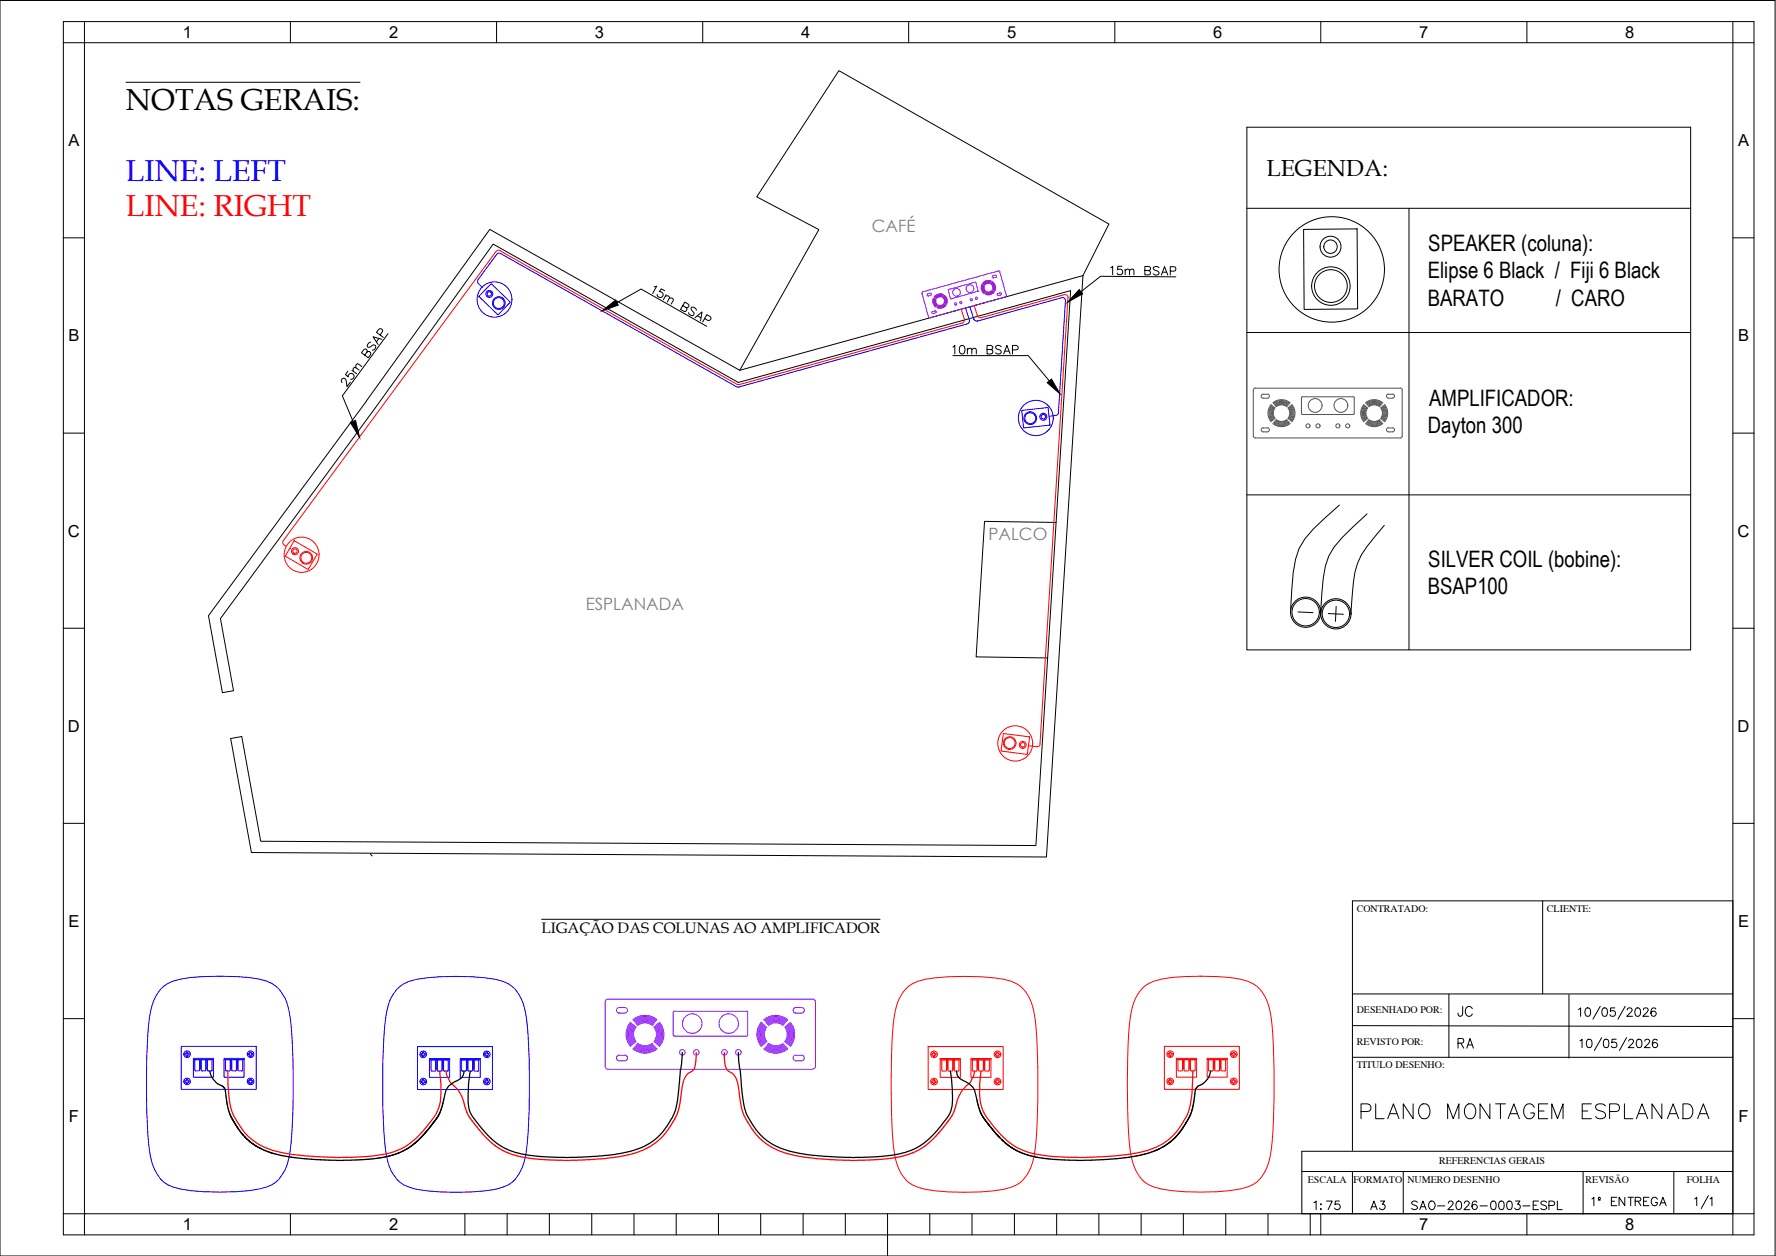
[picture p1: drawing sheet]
<svg xmlns="http://www.w3.org/2000/svg" width="420mm" height="297mm" viewBox="0 0 420 297" stroke-linecap="round" stroke-linejoin="round" font-family="sans-serif">
<!-- layer: foto -->
<path d="M87.6 202l.5 .4" fill="none" stroke="#000" stroke-width=".24"/>
<!-- layer: 0 -->
<g fill="none" stroke="#000" stroke-width=".24">
<path d="M89.9 79.2l.5-.7a.52 .52 0 0 0-.1-.7 .52 .52 0 0 0-.7 .1l-.5 .7 1.6 1.2M91.8 78.9l-10.8 14.7 2.5 6.1M146 71.6l5.7-3.2 15.5 8.8M154.8 67.8l.6-.1-1 1.7M157.3 68.8l-.8-.5-.5 .7a.69 .69 0 0 1 .9 .5 .69 .69 0 0 1-.7 .8 .69 .69 0 0 1-.7-.7M157.4 70h.6l.4 .3-.5 1.1M157.6 69.7l-.7 1.2M158.3 70.6l.6-.1 .4 .3-.5 1.1M161.5 72.3l.8 .4h.4a.41 .41 0 0 0 .2-.6l-.9-.7-1 1.8 1.2 .4 .3-.5-.2-.4M164.4 75.1l1.7-1.3-.4 2.1M164.8 73.3l-.1-.2a.75 .75 0 0 0-1.2-.3v.4l.7 .9-.2 .5a.82 .82 0 0 1-1.1-.7M165 74.7l.8 .5"/>
<path d="M166.7 75.3l.7 .5h.5a.5 .5 0 0 0 .2-.8l-.9-.6-1 1.7M256.2 65.2l6.1-12.2-63.8-36.3-19.5 29.9 14.7 7.7-18.7 33.3-59.1-33.3-29.2 40.6M262.8 63.4l.4-.4v2M265.4 63h-.9l-.1 .8a.7 .7 0 0 1 1 0 .7 .7 0 0 1-.1 1 .7 .7 0 0 1-1-.2M266.2 64l.5-.3h.4l.1 1.3M266.2 63.7v1.3M267.2 64l.5-.3h.5l.1 1.3M270.8 64l1.2-.1a.43 .43 0 0 0 0-.8l-1.2-.1v2l1.3-.2v-.6l-.4-.2M274.2 63.3a.76 .76 0 0 0-.8-.3 .76 .76 0 0 0-.6 .5l.4 .4 .8 .3 .2 .6a.89 .89 0 0 1-1.4 0M274.7 65.1l.8-2 .8 2M275 64.4h1M276.9 64.1h.8a.53 .53 0 0 0 .5-.5 .53 .53 0 0 0-.5-.5h-.8v2"/>
<path d="M278.2 65.5l-17.9-.2-4.6 3.7M82.3 87.8l-.6 .8 .7 .5a.7 .7 0 0 1 .6-.8 .7 .7 0 0 1 .8 .7 .7 .7 0 0 1-.9 .7M82.9 90.4l-.8 1-.2-1.3-.4-.6-.5 .1-.2 .3 .1 .6M83.3 87.6l1.1 .8M85 87.5l-1.1-.6-.3 .3v.6M85.6 86.7l-1.1-.7-.3 .3v.7M86.8 83.3l.6-.2a.53 .53 0 0 1 .2 .8l-.5 .7-1.6-1.2 .5-.7 .4-.2 .2 .1 .3 .4-.6 1M87.7 80.9a.76 .76 0 0 0-.6 1.2l.5-.1 .7-.4a.48 .48 0 0 1 .6 .4 .87 .87 0 0 1-.8 .8M89.6 80.1l-.5 .7M90.3 80.2l-2-.5 1.2 1.8M175 87.6l81.2-22.4-8.6 137.5-188.1-1.1-4.9-26.9 2.6-.5 4.5 24.8 183.4 1 8.2-131.3-78.6 21.8-58-32.8-27.9 38.7-36.6 49.9 3 17.1-2.6 .4-3.3-18.2 37.4-50.7M225.4 82.1l.5-.4v2"/>
<path d="M225.4 84.1h17.8l5 6M227.2 81.8a.59 .59 0 0 1 1 .3 .93 .93 0 0 1 .1 1.1 .93 .93 0 0 1-1.1 .4 1.46 1.46 0 0 1 0-1.8zM228.9 82.7l.4-.3 .5 .1 .1 1.2M228.9 82.4v1.3M229.9 82.7l.5-.3 .4 .1 .2 1.2M233.5 82.7l1.2-.1 .2-.3-.1-.4-.4-.2h-.9v2h.9a.53 .53 0 0 0 .5-.5 .53 .53 0 0 0-.5-.5M236.9 82a.72 .72 0 0 0-.8-.3 .72 .72 0 0 0-.6 .5l.4 .4 .8 .2 .2 .6a.84 .84 0 0 1-1.4 0M237.4 83.7l.8-2 .8 2M237.7 83h1M239.5 82.7h.9a.54 .54 0 0 0 .5-.6l-.5-.4h-.9v2M316.9 119.5l-6.3 5.7a14.8 14.8 0 0 0-4.7 10.2l-.6 9.2M249.9 123.6l-17-.3-2 32 17 .3"/>
<path d="M323.4 121.5l-5.9 5.7a14.1 14.1 0 0 0-4.4 9.5l-.7 8.3M327.5 124.2l-2.3 2.8a17.1 17.1 0 0 0-5 10.9l-.6 7.5M307.1 144.7l3.5 .2M314.2 145.1l3.6 .2M316.1 143.4l-.2 3.6"/>
<circle cx="308.9" cy="144.8" r="3.6"/>
<circle cx="308.9" cy="144.8" r="3.2"/>
<circle cx="316" cy="145.2" r="3.6"/>
<circle cx="316" cy="145.2" r="3.2"/>
</g>
<!-- layer: LINE_LEFT -->
<g fill="none" stroke="#00f" stroke-width=".24">
<path d="M118.4 60l55.8 31.5M118.5 59.9a.74 .74 0 0 0-1 .2M116.2 67.1l4.5 4.3-2.9 3.1-4.5-4.4zM117.5 60.2l-4.4 5.9a.74 .74 0 0 0 .1 1l.8 .8M228.4 72.8l.9 2.9M229.3 75.6v.6l-.5 .4-54 14.9M229.4 72.5l1 3M230.4 75.4a.74 .74 0 0 0 .9 .5M251.1 70.4l-19.8 5.5M251.2 70.4l.6 .2 .3 .6M252.1 71.2l-1.7 26.4M174.3 91.5h.5"/>
<path d="M241.7 97.1l6.2-.7 .5 4.1-6.3 .7zM249.8 98.2l-1.6 .3M250.4 97.5l-.2 .5-.4 .2M38 233.9a7.9 7.9 0 0 1 4.8-2.4 63.5 63.5 0 0 1 18.5 0 8.6 8.6 0 0 1 7.1 7.8 150.6 150.6 0 0 1 .6 28.7l-.3 4a10.3 10.3 0 0 1-4.4 8.2 21.7 21.7 0 0 1-8.5 1.6 49.3 49.3 0 0 1-14.8-1.1 8.4 8.4 0 0 1-5.1-5.9 82.3 82.3 0 0 1-1.2-18.4 81.7 81.7 0 0 1 1.2-18.4l.7-1.9zM93.9 234a7.9 7.9 0 0 1 4.7-2.4 63.5 63.5 0 0 1 18.5 0 8.6 8.6 0 0 1 7.2 7.7 151.1 151.1 0 0 1 .6 28.8l-.1 2.1a14.2 14.2 0 0 1-2.9 8.7 7.9 7.9 0 0 1-4.8 2.4 63.5 63.5 0 0 1-18.5 0 8 8 0 0 1-6.8-6.5 82.3 82.3 0 0 1-1.2-18.4 82.3 82.3 0 0 1 1.2-18.3 9.2 9.2 0 0 1 2.1-4.1zM42.9 247.5h17.7v10.1h-17.7zM43.7 249.2h.4v-.4h.3v.4h.3v.3h-.3v.3h-.3v-.3h-.4zM43.7 255.6h.4v-.3h.3v.3h.3v.3h-.3v.4h-.3v-.4h-.4zM45.8 250.3h4.7v4.4h-4.7zM45.8 250.6h4.7M46.1 250.6v2.6l.2 .1 .9-.1v-2.6M47.3 250.6h.2v2.2h-.2z"/>
<path d="M47.6 250.6v2.6l.2 .1 .9-.1v-2.6M48.8 250.6h.2v2.2h-.2zM49.1 250.6v2.6l.1 .1 1-.1v-2.6M53 250.3h4.7v4.4h-4.7zM53 250.6h4.7M53.3 250.6v2.6l.2 .1 .9-.1v-2.6M54.5 250.6h.2v2.2h-.2zM54.8 250.6v2.6l.2 .1 .9-.1v-2.6M56 250.6h.2v2.2h-.2zM56.3 250.6v2.6l.1 .1 1-.1v-2.6M58.8 249.2h.3v-.4h.3v.4h.4v.3h-.4v.3h-.3v-.3h-.3zM59.1 255.3h.3v.3h.4v.3h-.4v.4h-.3v-.4h-.3v-.3h.3z"/>
<path d="M98.8 247.5h17.7v10.2h-17.7zM99.6 249.2h.3v-.3h.4v.3h.3v.3h-.3v.4h-.4v-.4h-.3zM99.6 255.6h.3v-.3h.4v.3h.3v.4h-.3v.3h-.4v-.3h-.3zM101.6 250.3h4.8v4.5h-4.8zM101.6 250.6h4.8M102 250.6v2.6l.2 .1 .9-.1v-2.6M103.1 250.6h.3l-.1 2.2h-.2zM103.5 250.6v2.6l.1 .1 1-.1v-2.6M104.6 250.6h.3l-.1 2.2h-.2zM104.9 250.6v2.6l.2 .1 .9-.1v-2.6M108.9 250.3h4.7v4.5h-4.7zM108.9 250.6h4.7"/>
<path d="M109.2 250.6v2.6l.2 .1 .9-.1v-2.6M110.4 250.6h.2v2.2h-.2zM110.7 250.6v2.6l.2 .1 .9-.1v-2.6M111.9 250.6h.2v2.2h-.2zM112.1 250.6v2.6l.2 .1 .9-.1v-2.6M115 248.9h.3v.3h.3v.3h-.3v.4h-.3v-.4h-.4v-.3h.4zM115 255.3h.3v.3h.3v.4h-.3v.3h-.3v-.3h-.4v-.4h.4z"/>
<circle cx="115.8" cy="69.5" r=".83"/>
<circle cx="115.8" cy="69.5" r=".53"/>
<circle cx="117" cy="70.8" r="4.1"/>
<circle cx="118" cy="71.7" r="1.5"/>
<circle cx="118" cy="71.7" r="1.29"/>
<circle cx="243.7" cy="98.9" r="1.5"/>
<circle cx="243.7" cy="98.9" r="1.29"/>
<circle cx="245" cy="98.9" r="4.1"/>
<circle cx="246.8" cy="98.6" r=".83"/>
<circle cx="246.8" cy="98.6" r=".53"/>
<circle cx="44.3" cy="249.3" r=".78"/>
<circle cx="44.3" cy="255.7" r=".78"/>
<circle cx="59.3" cy="249.3" r=".78"/>
<circle cx="59.3" cy="255.7" r=".78"/>
<circle cx="100.1" cy="255.8" r=".78"/>
<circle cx="100.1" cy="249.4" r=".78"/>
<circle cx="115.2" cy="255.8" r=".78"/>
<circle cx="115.2" cy="249.4" r=".78"/>
</g>
<!-- layer: Line_RIGHT -->
<g fill="none" stroke="#f00" stroke-width=".24">
<path d="M117.3 59.5l-50.3 68.4M118.3 59.3l56 31.6M118.3 59.3a.74 .74 0 0 0-.9 .2M227.4 73.2l.7 2.3M227.6 76.4l-52.7 14.6M228.1 75.4v.6l-.5 .4M230.5 72.2l.7 2.5M231.2 74.6a.74 .74 0 0 0 .9 .5M251.7 69.7l-19.6 5.4M251.7 69.7l.7 .1 .3 .7M252.6 70.5l-6.6 105.4M174.4 90.9h.5"/>
<path d="M67 127.8v.8l.7 .6M68.5 129.7h.1M69.6 127.9l5.5 3.1-2.2 3.7-5.4-3.2zM237.4 173.5l6.2 .8-.6 4.1-6.2-.8zM243.3 176.3l1.9 .3M246.1 175.9l-.3 .5-.6 .2M214.9 233.3a11.4 11.4 0 0 1 6.4-2 52.7 52.7 0 0 1 17.9 .8 8.7 8.7 0 0 1 5.4 7.2 131.6 131.6 0 0 1 .8 23.4l-.3 7.5a13.8 13.8 0 0 1-3 8.7 7.9 7.9 0 0 1-4.7 2.4 63.2 63.2 0 0 1-18.5 0 8.1 8.1 0 0 1-6.9-6.5l-.2-1.2a131.6 131.6 0 0 1-.9-23.4l.4-7.6a15.5 15.5 0 0 1 2.4-8zM270.1 233.9a7.9 7.9 0 0 1 4.7-2.4 63.2 63.2 0 0 1 18.5 0 8.6 8.6 0 0 1 7.2 7.8 131.6 131.6 0 0 1 .8 23.3l-.4 7.6a13.8 13.8 0 0 1-2.9 8.7 7.6 7.6 0 0 1-4.7 2.3 59.5 59.5 0 0 1-18.5 0 8 8 0 0 1-6.9-6.4l-.3-1.3a131.9 131.9 0 0 1-.8-23.4l.4-7.5a15.5 15.5 0 0 1 2.3-8zM219.6 247.5h17.7v10.2h-17.7zM220.4 249.2h.4v-.3h.3v.3h.3v.3h-.3v.4h-.3v-.4h-.4zM220.4 255.6h.4v-.3h.3v.3h.3v.4h-.3v.3h-.3v-.3h-.4zM222.4 250.3h4.8v4.5h-4.8z"/>
<path d="M222.4 250.6h4.8M222.8 250.6v2.6l.2 .1 .9-.1v-2.6M223.9 250.6h.3v2.2h-.3zM224.3 250.6v2.6l.1 .1 1-.1v-2.6M225.5 250.6h.2l-.1 2.2h-.1zM225.8 250.6v2.6l.1 .1 1-.1v-2.6M229.7 250.3h4.7v4.5h-4.7zM229.7 250.6h4.7M230 250.6v2.6l.2 .1 .9-.1v-2.6M231.2 250.6h.2v2.2h-.2zM231.5 250.6v2.6l.2 .1 .9-.1v-2.6M232.7 250.6h.2v2.2h-.2z"/>
<path d="M233 250.6v2.6l.1 .1 1-.1v-2.6M235.5 249.2h.3v-.3h.3v.3h.3v.3h-.3v.4h-.3v-.4h-.3zM235.8 255.3h.3v.3h.3v.4h-.3v.3h-.3v-.3h-.3v-.4h.3zM275.5 247.5h17.7v10.1h-17.7zM276.3 249.2h.3v-.4h.4v.4h.3v.3h-.3v.3h-.4v-.3h-.3zM276.3 255.6h.3v-.3h.4v.3h.3v.3h-.3v.4h-.4v-.4h-.3zM278.3 250.3h4.8v4.4h-4.8zM278.3 250.6h4.8M278.7 250.6v2.6l.1 .1 1-.1v-2.6M279.8 250.6h.2v2.2h-.2zM280.1 250.6v2.6l.2 .1 1-.1v-2.6M281.3 250.6h.3v2.2h-.3z"/>
<path d="M281.6 250.6v2.6l.2 .1 .9-.1v-2.6M285.6 250.3h4.7v4.4h-4.7zM285.6 250.6h4.7M285.9 250.6v2.6l.1 .1 1-.1v-2.6M287.1 250.6h.2v2.2h-.2zM287.4 250.6v2.6l.2 .1 .9-.1v-2.6M288.6 250.6h.2v2.2h-.2zM288.8 250.6v2.6l.2 .1 .9-.1v-2.6M291.3 249.2h.4v-.4h.3v.4h.3v.3h-.3v.3h-.3v-.3h-.4zM291.7 255.3h.3v.3h.3v.3h-.3v.4h-.3v-.4h-.4v-.3h.4z"/>
<circle cx="69.8" cy="130.4" r=".53"/>
<circle cx="69.8" cy="130.4" r=".83"/>
<circle cx="71.3" cy="131.2" r="4.1"/>
<circle cx="72.5" cy="131.9" r="1.29"/>
<circle cx="72.5" cy="131.9" r="1.5"/>
<circle cx="238.9" cy="175.7" r="1.29"/>
<circle cx="238.9" cy="175.7" r="1.5"/>
<circle cx="240.2" cy="175.8" r="4.1"/>
<circle cx="242" cy="176.2" r=".53"/>
<circle cx="242" cy="176.2" r=".83"/>
<circle cx="221" cy="255.8" r=".78"/>
<circle cx="221" cy="249.4" r=".78"/>
<circle cx="236" cy="249.4" r=".78"/>
<circle cx="236" cy="255.8" r=".78"/>
<circle cx="276.8" cy="249.3" r=".78"/>
<circle cx="276.8" cy="255.7" r=".78"/>
<circle cx="291.9" cy="249.3" r=".78"/>
<circle cx="291.9" cy="255.7" r=".78"/>
</g>
<!-- layer: Amplificador Dayton 300 -->
<g fill="none" stroke="#7f00ff" stroke-width=".24">
<path d="M218.1 69.4l1.6 5.6 .3 .2M220 69.4l-.7 .3 .1 .2 .2 .1M220 69.3l.3 .2-.2 .4M220.1 69.9l-.5 .1M220.6 73.7l-.2 .2 .1 .2 .7-.1M220.8 70.5a1.71 1.71 0 0 0 .6 2.1M220.9 70.5a1.63 1.63 0 0 0 .6 2.1M221 70.6a1.5 1.5 0 0 0 .5 1.8M221.1 73.6l-.5 .1M221.1 73.5l.4 .2-.2 .3M221.1 70.6a1.38 1.38 0 0 0 .5 1.7M221.2 70.7a1.29 1.29 0 0 0 .5 1.6"/>
<path d="M221.3 70.7a1.16 1.16 0 0 0 .4 1.5M221.5 70.8a1.04 1.04 0 0 0 .3 1.3M222.8 70.3a1.04 1.04 0 0 0-1.3 .3M222.9 70.2a1.16 1.16 0 0 0-1.5 .4M222.9 70a1.29 1.29 0 0 0-1.6 .5M223 70a1.38 1.38 0 0 0-1.7 .4M223 70.4a1.04 1.04 0 0 1 .3 1.2M223 69.8a1.5 1.5 0 0 0-1.8 .6M223.1 70.3a1.16 1.16 0 0 1 .4 1.4M223.1 69.7a1.63 1.63 0 0 0-2 .6M223.1 69.7a1.71 1.71 0 0 0-2.1 .5M223.1 70.1a1.29 1.29 0 0 1 .5 1.6"/>
<path d="M223.2 70.1a1.38 1.38 0 0 1 .4 1.7M223.3 70a1.5 1.5 0 0 1 .5 1.8M223.3 71.8a1.04 1.04 0 0 1-1.3 .4M223.3 69.9a1.63 1.63 0 0 1 .6 2M223.4 71.9a1.16 1.16 0 0 1-1.5 .4M223.4 69.8a1.71 1.71 0 0 1 .6 2.1M223.5 71.9a1.29 1.29 0 0 1-1.6 .5M223.5 72a1.38 1.38 0 0 1-1.7 .5M223.6 72.1a1.5 1.5 0 0 1-1.8 .5M223.7 72.1a1.63 1.63 0 0 1-2 .6M223.8 72.2a1.71 1.71 0 0 1-2.1 .6M224.3 68.6l.7 2.1 6.3-1.8"/>
<path d="M224.4 68.4l-.1 .2M230.7 66.7l-6.3 1.8M230.8 66.7l.1 .1M230.8 66.8l.6 2M231.4 68.8v.1M232.3 67.3a1.71 1.71 0 0 0 .6 2.1M232.3 67.4a1.63 1.63 0 0 0 .6 2M232.5 67.4a1.5 1.5 0 0 0 .5 1.9M232.6 67.5a1.38 1.38 0 0 0 .4 1.7M232.7 67.5a1.29 1.29 0 0 0 .4 1.6M232.8 67.6a1.16 1.16 0 0 0 .4 1.4M232.9 67.6a1.04 1.04 0 0 0 .3 1.3"/>
<path d="M234.3 67.1a1.04 1.04 0 0 0-1.3 .3M234.3 67a1.16 1.16 0 0 0-1.4 .4M234.4 66.9a1.29 1.29 0 0 0-1.6 .4M234.4 66.8a1.38 1.38 0 0 0-1.7 .5M234.4 67.2a1.04 1.04 0 0 1 .4 1.3M234.5 66.7a1.5 1.5 0 0 0-1.9 .5M234.5 67.1a1.16 1.16 0 0 1 .4 1.4M234.5 66.6a1.63 1.63 0 0 0-2 .5M234.5 66.5a1.71 1.71 0 0 0-2.1 .6M234.6 67a1.29 1.29 0 0 1 .4 1.6M234.6 66.9a1.38 1.38 0 0 1 .5 1.7M234.7 66.8a1.5 1.5 0 0 1 .5 1.9"/>
<path d="M234.7 68.6a1.04 1.04 0 0 1-1.3 .4M234.8 66.7a1.63 1.63 0 0 1 .5 2M234.8 68.7a1.16 1.16 0 0 1-1.5 .4M234.8 66.6a1.71 1.71 0 0 1 .6 2.1M234.9 68.8a1.29 1.29 0 0 1-1.6 .4M235 68.8a1.38 1.38 0 0 1-1.7 .5M235.1 68.9a1.5 1.5 0 0 1-1.9 .5M235.2 69a1.63 1.63 0 0 1-2 .5M235.2 69a1.71 1.71 0 0 1-2.1 .6M235.4 65.1l-.5 .1M235.4 65.1h.3l.1 .3-.7 .3-.4-.2 .2-.3M236.1 69.4l-.2 .3 .3 .2"/>
<path d="M236.5 64.2l1.6 5.7M236.5 64.2l-.3-.1-17.9 4.9-.2 .3M236.6 69.3l-.5 .1M236.6 69.2l.3 .1v.2l-.7 .4M238.1 69.9l-.2 .3-17.9 5M143.2 237v15.2a.66 .66 0 0 0 .6 .6M143.8 236.3h48.4M143.8 236.3a.66 .66 0 0 0-.6 .6M146 238.5l.5-.2h1.3a.66 .66 0 0 1 .7 .6 .66 .66 0 0 1-.7 .7h-1.3a.66 .66 0 0 1-.6-.4 .66 .66 0 0 1 .1-.7zM159.5 239.2h17.2M159.5 239.1l-.2 .3v5.4l.2 .3 17.2-.1 .2-.2M176.7 239.1l.2 .3"/>
<path d="M176.9 239.4v5.4M187.8 238.5l.5-.2h1.3a.66 .66 0 0 1 .7 .6 .66 .66 0 0 1-.7 .7h-1.3a.66 .66 0 0 1-.6-.4 .66 .66 0 0 1 .1-.7zM192.3 236.3a.66 .66 0 0 1 .6 .6M192.9 237v15.2a.66 .66 0 0 1-.6 .6M143.8 252.9h48.4M146.5 250.9h1.3M146.5 249.6h1.3M146.5 249.5a.66 .66 0 0 0-.7 .7 .66 .66 0 0 0 .7 .7M147.8 249.5a.66 .66 0 0 1 .7 .7 .66 .66 0 0 1-.7 .7M149.2 241.7a4.5 4.5 0 0 0 0 5.8M149.4 241.9a4.2 4.2 0 0 0 0 5.4M149.6 242.1a3.9 3.9 0 0 0 0 5"/>
<path d="M149.7 248a4.5 4.5 0 0 0 5.8 0M149.7 241.2a4.5 4.5 0 0 1 5.8 0M149.8 242.3a3.6 3.6 0 0 0 0 4.6M149.9 247.8a4.2 4.2 0 0 0 5.4 0M149.9 241.4a4.2 4.2 0 0 1 5.4 0M150 242.5a3.3 3.3 0 0 0 0 4.2M150.1 247.6a3.9 3.9 0 0 0 5 0M150.1 241.6a3.9 3.9 0 0 1 5 0M150.3 247.4a3.6 3.6 0 0 0 4.6 0M150.3 241.8a3.6 3.6 0 0 1 4.6 0M150.3 242.7a3 3 0 0 0 0 3.9M150.5 247.2a3.3 3.3 0 0 0 4.2 0"/>
<path d="M150.5 242.1a3.3 3.3 0 0 1 4.2 0M150.5 242.9a2.73 2.73 0 0 0 0 3.5M150.6 246.9a3 3 0 0 0 3.9 0M150.6 242.3a3 3 0 0 1 3.9 0M150.8 246.7a2.73 2.73 0 0 0 3.5 0M150.8 242.5a2.73 2.73 0 0 1 3.5 0M154.7 242.9a2.73 2.73 0 0 1 0 3.5M154.9 242.7a3 3 0 0 1 0 3.9M155.1 242.5a3.3 3.3 0 0 1 0 4.2M155.4 242.3a3.6 3.6 0 0 1 0 4.6M155.6 242.1a3.9 3.9 0 0 1 0 5M155.8 241.9a4.2 4.2 0 0 1 0 5.4"/>
<path d="M156 241.7a4.5 4.5 0 0 1 0 5.8M180.1 241.7a4.5 4.5 0 0 0 0 5.8M180.3 241.9a4.2 4.2 0 0 0 0 5.4M180.5 242.1a3.9 3.9 0 0 0 0 5M180.7 248a4.5 4.5 0 0 0 5.7 0M180.7 241.2a4.5 4.5 0 0 1 5.7 0M180.8 242.3a3.6 3.6 0 0 0 0 4.6M180.8 247.8a4.2 4.2 0 0 0 5.4 0M180.8 241.4a4.2 4.2 0 0 1 5.4 0M181 242.5a3.3 3.3 0 0 0 0 4.2M181 247.6a3.9 3.9 0 0 0 5.1 0M181 241.6a3.9 3.9 0 0 1 5.1 0"/>
<path d="M181.2 247.4a3.6 3.6 0 0 0 4.7 0M181.2 241.8a3.6 3.6 0 0 1 4.7 0M181.2 242.7a3 3 0 0 0 0 3.9M181.4 247.2a3.3 3.3 0 0 0 4.3 0M181.4 242.1a3.3 3.3 0 0 1 4.3 0M181.4 242.9a2.73 2.73 0 0 0 0 3.5M181.6 246.9a3 3 0 0 0 3.9 0M181.6 242.3a3 3 0 0 1 3.9 0M181.8 246.7a2.73 2.73 0 0 0 3.5 0M181.8 242.5a2.73 2.73 0 0 1 3.5 0M185.6 242.9a2.73 2.73 0 0 1 0 3.5M185.9 242.7a3 3 0 0 1 0 3.9"/>
<path d="M186.1 242.5a3.3 3.3 0 0 1 0 4.2M186.3 242.3a3.6 3.6 0 0 1 0 4.6M186.5 242.1a3.9 3.9 0 0 1 0 5M186.8 241.9a4.2 4.2 0 0 1 0 5.4M187 241.7a4.5 4.5 0 0 1 0 5.8M188.3 250.9h1.3M188.3 249.6h1.3M188.3 249.5a.66 .66 0 0 0-.7 .7 .66 .66 0 0 0 .7 .7M189.6 249.5a.66 .66 0 0 1 .7 .7 .66 .66 0 0 1-.7 .7"/>
<circle cx="226.1" cy="71.9" r=".28"/>
<circle cx="226.3" cy="69.1" r=".91"/>
<circle cx="227.3" cy="71.6" r=".28"/>
<circle cx="229.5" cy="68.2" r=".91"/>
<circle cx="229.8" cy="70.9" r=".28"/>
<circle cx="231" cy="70.5" r=".28"/>
<circle cx="161.4" cy="248.9" r=".66"/>
<circle cx="163.8" cy="242.1" r="2.31"/>
<circle cx="164.7" cy="248.9" r=".66"/>
<circle cx="171.4" cy="248.9" r=".66"/>
<circle cx="172.4" cy="242.1" r="2.31"/>
<circle cx="174.7" cy="248.9" r=".66"/>
</g>
<!-- layer: Line_RIGHT -->
<path d="M53.9 253.3a33.9 33.9 0 0 0 1 9.6 19.4 19.4 0 0 0 4.8 6.7 17.5 17.5 0 0 0 9.6 3.4 72.9 72.9 0 0 0 22.7-.3 17.5 17.5 0 0 0 9.9-7.4l.8-1.2a9.6 9.6 0 0 0 1.6-5.4v-2.3l-.3-3.1M164.7 248.9l-.1 2.3a2.55 2.55 0 0 1-1.9 2.7 7.8 7.8 0 0 0-1.5 4.8l-.5 3.3-1.1 2.7-2.3 3.5-2 2-1.4 .9-3 1.4-3.4 .9-5 .7-5.8 .3-6.3-.1-5.2-.4-3.9-.8-2.4-1-2.9-2.1-2.7-2.8-2.5-3.4-1.1-3.2a8.2 8.2 0 0 0-3.2-4.7l-.9-1.8-.1-.8M171.4 248.9v2.3a2.67 2.67 0 0 0 1.9 2.7 7.5 7.5 0 0 1 1.6 4.8l.5 3.4 1 2.6 2.5 3.7 1.7 1.6 1.5 1 1.8 1 1.9 .7 2.8 .7 4.9 .7 5.9 .3 6.3-.1 5.2-.4 3.9-.8 2.6-1.2 2.4-1.7 1.6-1.5 2-2.3 1.9-2.7 1.1-3.1a8.5 8.5 0 0 1 3.2-4.7l.7-1.3 .3-1.3M282.2 253.3a31.8 31.8 0 0 1-1 9.6 15.1 15.1 0 0 1-11.9 9.7 79.8 79.8 0 0 1-24 .4 16 16 0 0 1-10.6-7 11.3 11.3 0 0 1-2.9-9.6l.3-3.1" fill="none" stroke="#f00" stroke-width=".3"/>
<!-- layer: 0 -->
<path d="M49.6 253.3a4.9 4.9 0 0 0 1.5 2.6l.4 .5 1.2 .5 .4 .4 .2 .7 .6 3.9 .6 2 2.6 4.1 2.1 2.1 1.8 1.2 3.4 1.4 4.6 1 3.6 .4 7 .3 7-.2 4.5-.6 3.4-1 1.9-1 1.9-1.4 2.8-2.9 2.6-3.4 .8-2 .5-1.9a4.9 4.9 0 0 1 3.3-4.5l1.1-.9 .4-1.3M161.4 248.9l-1.1 11.1-.4 2.4-.9 2-2.1 3.2-1.7 1.7-2.7 1.7-2.8 1.1-2.8 .7-3.3 .4-7.4 .5-7.4-.1-5.4-.7-3.3-1-2.5-1.5-2.2-1.9-3.3-4.1a6.7 6.7 0 0 1-1.4-5.4l.2-2.9 .4-2.8M174.7 248.9l1 10.9 .4 2.3 .8 1.9 1.9 3.1 1.9 2 2.4 1.7 3.5 1.4 2.6 .6 3.3 .4 7.4 .5 7.4-.1 5.4-.7 3.2-1 2.5-1.4 2.7-2.4 2.9-3.7a6.4 6.4 0 0 0 1.3-5l-.2-4-.3-2.1M286.5 253.3l-.5 1.3-.6 .9-.9 .9-1.2 .6-.4 .5-.7 4.4-.6 1.9-2.1 3.4-1.3 1.6-1.8 1.6-2.8 1.6-4.1 1.3-3.1 .5-8.2 .6-6.4-.1-6.4-.6-3.8-1-1.8-1-1.3-.9-3.2-3.1-3-3.9-.7-1.6-.5-2.2a4.5 4.5 0 0 0-3.1-4.4 2.36 2.36 0 0 1-1.7-2.3" fill="none" stroke="#000" stroke-width=".3"/>
<!-- layer: Cartiglio -->
<g fill="none" stroke="#000" stroke-width=".24">
<path d="M0 .1h419.9v296.9h-419.9zM15 5.1h400v286.9h-400zM15 10.1h395v276.9h-395M20 5.1v286.9M68.7 5.1v5M117.5 5.1v5M166.2 5.1v5M215 5.1v5M263.7 5.1v5M312.5 5.1v5M361.2 5.1v5M410 5.1v5h5"/>
<path d="M15 56.2h5M410 56.2h5M15 102.4h5M410 102.4h5M15 148.6h5M410 148.6h5M15 194.7h5M410 194.7h5M373.4 238.7l.5-.3v2M375.2 238.4a.69 .69 0 0 1 1 .3 1 1 0 0 1-.7 1.7 1.25 1.25 0 0 1-.3-2zM378.6 238l-1.7 3M379.3 238.4a.64 .64 0 0 1 .9 .3l.1 .5a.85 .85 0 0 1-.8 1.2 1.28 1.28 0 0 1-.2-2z"/>
<path d="M382 238.4h-1v.8a.7 .7 0 0 1 1 0 .7 .7 0 0 1-.1 1 .7 .7 0 0 1-1-.2M384.5 238l-1.7 3M385 238.8l.1-.3 .3-.1 .6 .1a.56 .56 0 0 1-.2 .9l-.9 1h1.3M387.1 238.4a.69 .69 0 0 1 .9 .3 1 1 0 0 1-.7 1.7 1.25 1.25 0 0 1-.2-2zM388.8 238.8l.1-.3 .3-.1 .6 .1a.56 .56 0 0 1-.2 .9l-.9 1h1.3M391.7 238.6l-.1-.2a.64 .64 0 0 0-.9 .3 .97 .97 0 0 0 .5 1.7 .63 .63 0 0 0 .6-.7 .63 .63 0 0 0-.6-.6 .63 .63 0 0 0-.6 .6M15 240.9h5M373.8 246.2l.5-.4v2M375.6 245.9a.69 .69 0 0 1 1 .3 1 1 0 0 1-.7 1.6 1.25 1.25 0 0 1-.3-1.9zM378.9 245.4l-1.7 3M379.6 245.9a.64 .64 0 0 1 .9 .3l.1 .4a.85 .85 0 0 1-.7 1.2 1.28 1.28 0 0 1-.3-1.9zM382.4 245.8h-1l-.1 .8a.7 .7 0 0 1 1.1 0 .7 .7 0 0 1-.2 1 .7 .7 0 0 1-1-.2"/>
<path d="M384.8 245.4l-1.7 3M385.3 246.2l.2-.3 .6-.1 .4 .6-1.3 1.4h1.3M387.4 245.9a.69 .69 0 0 1 1 .3 1 1 0 0 1-.7 1.6 1.25 1.25 0 0 1-.3-1.9zM389.1 246.2l.2-.3 .6-.1 .4 .6-1.3 1.4h1.4M392 246.1a.59 .59 0 0 0-.8-.2 1.12 1.12 0 0 0 .4 1.9 .62 .62 0 0 0 .5-.7 .62 .62 0 0 0-.6-.6 .62 .62 0 0 0-.6 .6M410 240.9h5M20 287h.1M68.7 287v5M110 287v5M120 287v5M130 287v5M140 287v5"/>
<path d="M150 287v5M160 287v5M170 287v5M180 287v5M190 287v5M200 287v5M210 287v10M220 287v5M230 287v5M240 287v5M250 287v5M260 287v5"/>
<path d="M270 287v5M280 287v5M290 287v5M300 287v5M310 287v5M312.5 287v5M361.2 287v5M400.9 283.5l.5-.3v1.9M404.2 282.8l-1.7 3M404.5 283.5l.5-.3v1.9M415 287h-5v5"/>
</g>
<!-- layer: GEN - TEXT -->
<g fill="none" stroke="#000" stroke-width=".24">
<path d="M29.8 19.5h55.4M295 30.1h105v123.6h-105zM295 49.3h105M333.3 49.3v104.4M295 78.6h105M295 117h105M128.1 217.4h80.1M365 213v22.1M320 235.1h90M342.8 235.1v15M371.2 235.2v15M320 250h90v-37h-90v59.1"/>
<path d="M320 242.6l90 .2M410 250v37h-102v-14.7h102M308 277.1h102M320 277.1v9.9M332 277.1v9.9M374.5 277.1v10M396 277.1v9.9"/>
</g>
<!-- layer: 0 -->
<path d="M142.5 73.5l3.1-2.5 .7 1.2zM255.3 68.5l.8 1-3.5 2zM82.9 99.9l1.2-.5 .9 4zM247.7 90.5l1.1-.9 2 3.6z" fill="#000" stroke="#000" stroke-width=".24"/>
<!-- layer: Amplificador Dayton 300 -->
<g fill="none" stroke="#545454" stroke-width=".24">
<path d="M296.6 92l.4-.2h34.5l.2 .5v11l-.4 .3-34.6-.1-.2-.4zM298.8 93.2h1M298.9 93.2a.49 .49 0 0 0-.5 .5 .49 .49 0 0 0 .5 .5h.9a.49 .49 0 0 0 .5-.5 .49 .49 0 0 0-.5-.5M300.7 95.7a3.2 3.2 0 0 0 0 4.1M300.9 95.8a2.98 2.98 0 0 0 0 3.8M301 95.9a2.77 2.77 0 0 0 0 3.6M301.1 95.3a3.2 3.2 0 0 1 4.1 0M301.2 96.1a2.56 2.56 0 0 0 0 3.3M301.3 100a2.98 2.98 0 0 0 3.8 0M301.3 95.4a2.98 2.98 0 0 1 3.8 0M301.4 96.2a2.35 2.35 0 0 0 0 3M301.4 99.8a2.77 2.77 0 0 0 3.6 0"/>
<path d="M301.4 95.6a2.77 2.77 0 0 1 3.6 0M301.5 99.7a2.56 2.56 0 0 0 3.3 0M301.5 95.8a2.56 2.56 0 0 1 3.3 0M301.5 96.3a2.14 2.14 0 0 0 0 2.8M301.7 99.5a2.35 2.35 0 0 0 3 0M301.7 95.9a2.35 2.35 0 0 1 3 0M301.7 96.4a1.97 1.97 0 0 0 0 2.6M301.8 99.4a2.14 2.14 0 0 0 2.7 0M301.8 96.1a2.14 2.14 0 0 1 2.7 0M301.9 99.2a1.97 1.97 0 0 0 2.5 0M301.9 96.2a1.97 1.97 0 0 1 2.5 0M304.7 96.4a1.97 1.97 0 0 1 0 2.6"/>
<path d="M304.8 96.3a2.14 2.14 0 0 1 0 2.8M305 96.2a2.35 2.35 0 0 1 0 3M305.1 96.1a2.56 2.56 0 0 1 0 3.3M305.3 95.9a2.77 2.77 0 0 1 0 3.6M305.5 95.8a2.98 2.98 0 0 1 0 3.8M305.6 95.7a3.2 3.2 0 0 1 0 4.1M307.9 97.9v-3.9l.2-.2h12.1l.2 .2v3.9M307.9 97.8l.2 .2h12.1l.2-.2M322.7 95.7a3.2 3.2 0 0 0 0 4.1M322.8 95.8a2.98 2.98 0 0 0 0 3.8M323 95.9a2.77 2.77 0 0 0 0 3.6M323 95.3a3.2 3.2 0 0 1 4.2 0"/>
<path d="M323.1 96.1a2.56 2.56 0 0 0 0 3.3M323.2 100a2.98 2.98 0 0 0 3.8 0M323.2 95.4a2.98 2.98 0 0 1 3.8 0M323.3 96.2a2.35 2.35 0 0 0 0 3M323.3 99.8a2.77 2.77 0 0 0 3.6 0M323.3 95.6a2.77 2.77 0 0 1 3.6 0M323.5 99.7a2.56 2.56 0 0 0 3.2 0M323.5 95.8a2.56 2.56 0 0 1 3.2 0M323.5 96.3a2.14 2.14 0 0 0 0 2.8M323.6 99.5a2.35 2.35 0 0 0 3 0M323.6 95.9a2.35 2.35 0 0 1 3 0M323.6 96.4a1.97 1.97 0 0 0 0 2.6"/>
<path d="M323.7 99.4a2.14 2.14 0 0 0 2.8 0M323.7 96.1a2.14 2.14 0 0 1 2.8 0M323.8 99.2a1.97 1.97 0 0 0 2.6 0M323.8 96.2a1.97 1.97 0 0 1 2.6 0M326.6 96.4a1.97 1.97 0 0 1 0 2.6M326.7 96.3a2.14 2.14 0 0 1 0 2.8M326.9 96.2a2.35 2.35 0 0 1 0 3M327.1 96.1a2.56 2.56 0 0 1 0 3.3M327.2 95.9a2.77 2.77 0 0 1 0 3.6M327.4 95.8a2.98 2.98 0 0 1 0 3.8M327.5 95.7a3.2 3.2 0 0 1 0 4.1M328.5 93.2h.9"/>
<path d="M328.5 93.2a.49 .49 0 0 0-.5 .5 .49 .49 0 0 0 .5 .5h.9M329.4 93.2a.49 .49 0 0 1 .5 .5 .49 .49 0 0 1-.5 .5M298.8 101.2h1M298.9 101.2a.49 .49 0 0 0-.5 .4 .49 .49 0 0 0 .5 .5h.9a.49 .49 0 0 0 .5-.4 .49 .49 0 0 0-.5-.5M301.1 100.2a3.2 3.2 0 0 0 4.1 0M323 100.2a3.2 3.2 0 0 0 4.2 0M328.5 101.2h.9M328.5 101.2a.49 .49 0 0 0-.5 .4 .49 .49 0 0 0 .5 .5h.9M329.4 101.2a.49 .49 0 0 1 .5 .4 .49 .49 0 0 1-.5 .5"/>
<circle cx="311.1" cy="95.9" r="1.63"/>
<circle cx="317.2" cy="95.9" r="1.63"/>
<circle cx="309.4" cy="100.7" r=".49"/>
<circle cx="311.8" cy="100.7" r=".49"/>
<circle cx="316.5" cy="100.7" r=".49"/>
<circle cx="318.8" cy="100.7" r=".49"/>
</g>
<!-- layer: LINE_LEFT -->
<g fill="none" stroke="#000" stroke-width=".24">
<path d="M308.4 54.3l12.7-.2 .1 19-12.7 .1z"/>
<circle cx="314.8" cy="58.3" r="1.59"/>
<circle cx="314.8" cy="58.3" r="2.48"/>
<circle cx="314.9" cy="67.7" r="3.9"/>
<circle cx="314.9" cy="67.7" r="4.6"/>
<circle cx="315.1" cy="63.7" r="12.5"/>
</g>
<text font-size="7.2" x="29.8" y="26.1">NOTAS GERAIS:</text>
<text font-size="7.2" fill="#00f" x="29.8" y="42.7">LINE: LEFT</text>
<text font-size="7.2" fill="#f00" x="29.8" y="51.1">LINE: RIGHT</text>
<text font-size="7.1" x="320.7" y="265.6">PLANO MONTAGEM ESPLANADA</text>
<text font-size="5.7" x="343.6" y="241.7">JC</text>
<text font-size="5.5" x="299.6" y="41.6">LEGENDA:</text>
<g font-size="5.4">
<text x="337.9" y="59.4">SPEAKER (coluna):</text>
<text x="337.8" y="65.9">Elipse 6 Black / Fiji 6 Black</text>
<text x="337.8" y="72.3">BARATO</text>
<text x="368.1" y="72.3">/ CARO</text>
<text x="338.1" y="96">AMPLIFICADOR:</text>
<text x="337.8" y="102.4">Dayton 300</text>
<text x="337.9" y="134.1">SILVER COIL (bobine):</text>
<text x="337.8" y="140.5">BSAP100</text>
</g>
<g font-size="5.3">
<text x="343.6" y="249.1">RA</text>
<text x="375.4" y="286.5">1º ENTREGA</text>
</g>
<g font-size="4.9">
<text x="309.7" y="287.2">1:75</text>
<text x="323.1" y="287.2">A3</text>
<text x="332.7" y="287.2">SAO-2026-0003-ESPL</text>
</g>
<g font-size="4" fill="#808080">
<text x="206.2" y="54.8">CAFÉ</text>
<text x="233.8" y="127.6">PALCO</text>
<text x="138.6" y="144.3">ESPLANADA</text>
</g>
<g font-size="3.9">
<text x="43.3" y="9">1</text>
<text x="92" y="9">2</text>
<text x="140.8" y="9">3</text>
<text x="189.5" y="9">4</text>
<text x="238.3" y="9">5</text>
<text x="287" y="9">6</text>
<text x="335.7" y="9">7</text>
<text x="384.5" y="9">8</text>
<text x="16.2" y="34.6">A</text>
<text x="411.2" y="34.6">A</text>
<text x="16.2" y="80.7">B</text>
<text x="411.2" y="80.7">B</text>
<text x="16" y="126.9">C</text>
<text x="411.1" y="126.9">C</text>
<text x="16" y="173">D</text>
<text x="411.1" y="173">D</text>
<text x="16.2" y="219.2">E</text>
<text x="411.2" y="219.2">E</text>
<text x="16.3" y="265.4">F</text>
<text x="411.3" y="265.4">F</text>
<text x="43.3" y="290.9">1</text>
<text x="92" y="290.9">2</text>
<text x="335.7" y="290.9">7</text>
<text x="384.5" y="290.9">8</text>
</g>
<text font-size="3.6" x="128.1" y="220.7">LIGAÇÃO DAS COLUNAS AO AMPLIFICADOR</text>
<g font-size="2.4">
<text x="321" y="215.7">CONTRATADO:</text>
<text x="366" y="215.7">CLIENTE:</text>
<text x="321" y="239.7">DESENHADO POR:</text>
<text x="321" y="247.2">REVISTO POR:</text>
<text x="321" y="252.7">TITULO DESENHO:</text>
<text x="340.4" y="275.4">REFERENCIAS GERAIS</text>
<text x="309.4" y="279.7">ESCALA</text>
<text x="320.2" y="279.7">FORMATO</text>
<text x="333" y="279.7">NUMERO DESENHO</text>
<text x="375.1" y="279.7">REVISÃO</text>
<text x="399" y="279.7">FOLHA</text>
</g>
</svg>
